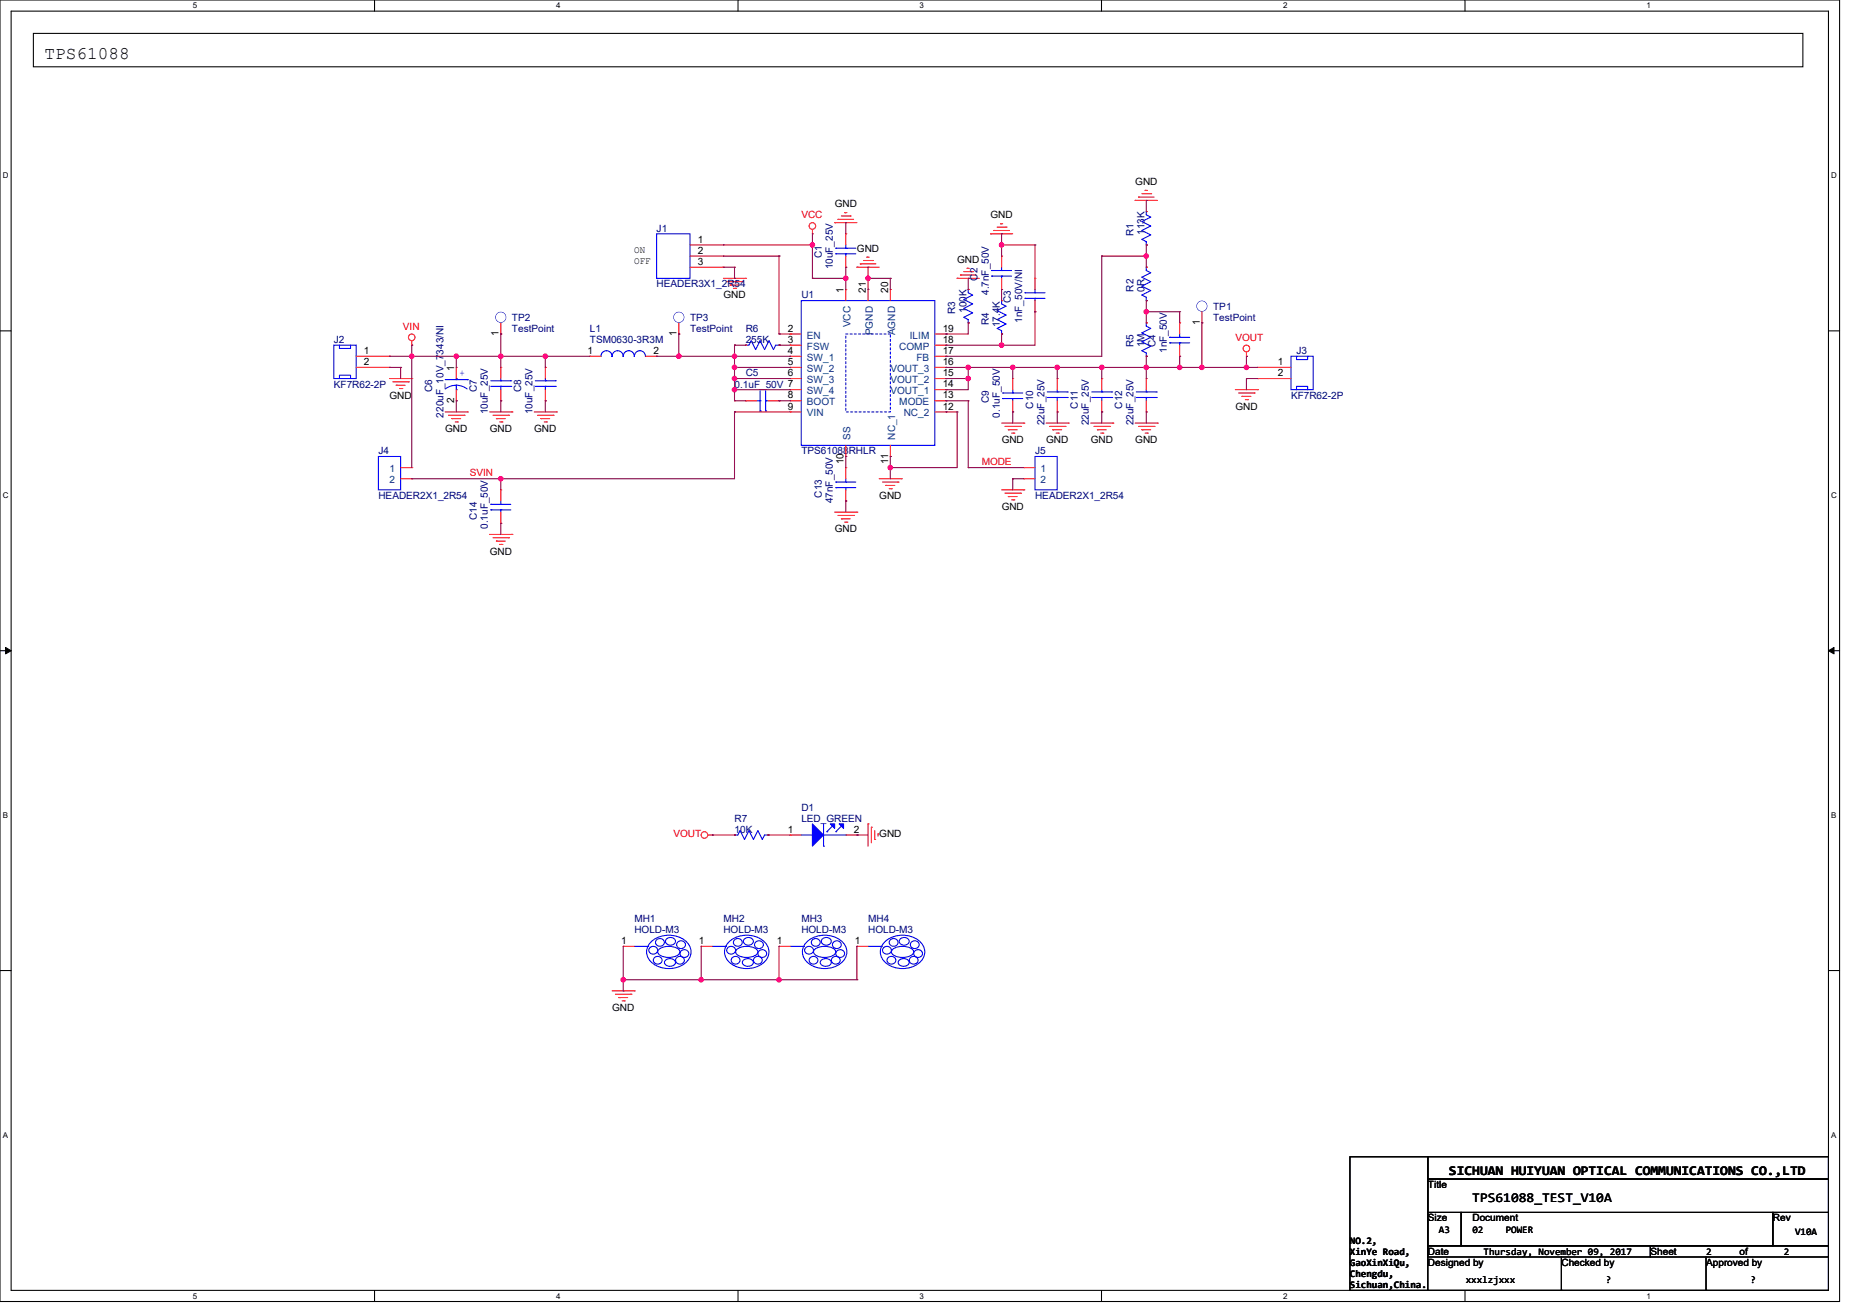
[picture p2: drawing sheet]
<svg xmlns="http://www.w3.org/2000/svg" width="297mm" height="210mm" viewBox="0 0 297 210" stroke-linecap="round" stroke-linejoin="round" font-family="sans-serif">
<path d="M0 0h293.9v207.8h-293.9zM1.8 1.8h290.3v204.3h-290.3z" fill="none" stroke="#000" stroke-width=".17"/>
<g fill="#fff">
<path d="M30.8 .2h.7v1.4h-.7z"/>
<path d="M30.8 206.2h.7v1.5h-.7z"/>
</g>
<path d="M59.8 0v1.8M59.8 206.1v1.7" fill="none" stroke="#000" stroke-width=".17"/>
<g fill="#fff">
<path d="M88.9 .2h.7v1.4h-.7z"/>
<path d="M88.9 206.2h.7v1.5h-.7z"/>
</g>
<path d="M117.9 0v1.8M117.9 206.1v1.7" fill="none" stroke="#000" stroke-width=".17"/>
<g fill="#fff">
<path d="M146.9 .2h.7v1.4h-.7z"/>
<path d="M146.9 206.2h.7v1.5h-.7z"/>
</g>
<path d="M176 0v1.8M176 206.1v1.7" fill="none" stroke="#000" stroke-width=".17"/>
<g fill="#fff">
<path d="M205 .2h.7v1.4h-.7z"/>
<path d="M205 206.2h.7v1.5h-.7z"/>
</g>
<path d="M234.1 0v1.8M234.1 206.1v1.7" fill="none" stroke="#000" stroke-width=".17"/>
<g fill="#fff">
<path d="M263.1 .2h.7v1.4h-.7z"/>
<path d="M263.1 206.2h.7v1.5h-.7z"/>
<path d="M.4 27.3h1v1.4h-1z"/>
<path d="M292.6 27.3h.9v1.4h-.9z"/>
<path d="M.4 78.4h1v1.4h-1z"/>
<path d="M292.6 78.4h.9v1.4h-.9z"/>
</g>
<path d="M0 52.8h1.8M292.1 52.8h1.8" fill="none" stroke="#000" stroke-width=".17"/>
<g fill="#fff">
<path d="M.4 129.4h.9v1.5h-.9z"/>
<path d="M292.6 129.4h.8v1.5h-.8z"/>
</g>
<path d="M0 103.9h1.8M292.1 103.9h1.8" fill="none" stroke="#000" stroke-width=".17"/>
<path d="M.9 103.4l.9 .5-.9 .5zM292.1 103.9l.9-.5v1z" fill="#000" stroke="#000" stroke-width=".16"/>
<g fill="#fff">
<path d="M.4 180.5h.9v1.4h-.9z"/>
<path d="M292.6 180.5h.8v1.4h-.8z"/>
</g>
<g fill="none" stroke="#000" stroke-width=".17">
<path d="M5.3 5.3h282.7v5.4h-282.7zM0 155h1.8M292.1 155h1.8M215.7 184.7h12.4v21.4h-12.4zM228.1 184.7h64v3.6h-64zM228.1 188.3h64v5.3h-64zM228.1 193.6h5.3v5.4h-5.3zM228.1 199h35.6v1.7h-35.6zM233.4 193.6h49.8v5.4h-49.8zM263.7 199h28.4v1.7h-28.4zM283.2 193.6h8.9v5.4h-8.9zM249.4 206.1h.1"/>
<path d="M249.4 200.7v5.4M272.6 206.1h.1M272.6 200.7v5.4M292.1 200.7v5.4h-64"/>
</g>
<g fill="none" stroke="#f00" stroke-width=".17">
<path d="M110.2 39.1h5.4M115.6 39.1h.1M129.8 37.3h.1M129.8 36.6v.7M133.3 35.6h.1M133.3 35.6h3.6M133.9 35h.1M133.9 35h2.5M134.4 34.5h1.4M134.9 34h.1M134.9 34h.4M135.1 37.3h.1"/>
<path d="M135.1 37.3v1.8M135.8 34.5h.1M158.2 37.3h.1M158.2 37.3h3.6M158.8 36.8h.1M158.8 36.8h2.5M159.3 36.3h1.4M159.8 35.7h.1M159.8 35.7h.4M160.7 36.3h.1M181.4 32h.1M181.4 32h3.5"/>
<path d="M181.9 31.5h.1M181.9 31.5h2.5M182.4 30.9h1.4M183 30.4h.1M183 30.4h.3M183.1 33.8h.1M183.1 39.1h.1M183.8 30.9h.1M56.9 56.9h5.3M56.9 58.7h5.3M62.2 56.9h.1M62.2 58.7h.1"/>
<path d="M65.8 55.1h.1M65.8 54.4v.7M72.9 58.7h.1M72.9 58.7v1.8M80 58.7h.1M80 53.3h.1M80 51.6v1.7M80 58.7v1.8M87.1 58.7h.1M87.1 58.7v1.8M94.2 56.9h.1M94.2 56.9h1.8"/>
<path d="M103.1 56.9h1.8M104.9 56.9h.1M108.5 53.3h.1M108.5 51.6v1.7M110.2 42.7h5.4M110.2 40.9h5.4M115.6 40.9h.1M115.6 42.7h.1M115.6 44.4h3.5M116.1 45h2.5M116.6 45.5h.1M116.6 45.5h1.5"/>
<path d="M117.2 46h.3M117.5 46h.1M118.6 45h.1M119.1 44.4h.1M119.1 55.1h.1M124.5 55.1h.1M126.2 53.3h.1M126.2 55.1h.1M126.2 56.9h.1M126.2 58.7h.1M126.2 56.9h1.8M126.2 53.3h1.8"/>
<path d="M126.2 55.1h1.8M126.2 58.7h1.8M135.1 46.2h.1M135.1 42.7h.1M135.1 40.9v1.8M135.1 46.2v1.8M136.9 42.7h.1M136.9 42.7h3.6M137.4 42.1h.1M137.4 42.1h2.5M138 41.6h1.4M138.5 41.1h.1"/>
<path d="M138.5 41.1h.4M138.7 46.2h.1M138.7 46.2v1.8M139.4 41.6h.1M142.2 46.2h.1M142.2 46.2v1.8M149.4 56.9h1.7M149.4 53.3h1.7M149.4 55.1h1.7M149.4 58.7h1.7M151.1 58.7h.1M151.1 56.9h.1"/>
<path d="M151.1 55.1h.1M151.1 53.3h.1M152.9 44.4h.1M152.9 44.4h3.6M153.4 43.9h.1M153.4 43.9h2.5M154 43.4h1.4M154.5 42.9h.1M154.5 42.9h.4M154.7 46.2h.1M154.7 51.6h.1M155.4 43.4h.1"/>
<path d="M160 46.2h.1M160 40.9h.1M160 48h.1M160 53.3h.1M160 40.9v1.8M160 44.4v1.8M165.4 49.8h.1M165.4 44.4h.1M165.4 44.4v1.8M165.4 48v1.8M183.1 51.6h.1M183.1 56.9h.1"/>
<path d="M183.1 42.7h.1M183.1 48h.1M188.5 56.9h.1M188.5 51.6h.1M188.5 51.6v1.7M188.5 55.1v1.8M192 51.6h.1M192 49.8v1.8M199.1 56.9h.1M199.1 56.2v.7M200.9 58.7h.1M200.9 58.7h5.3"/>
<path d="M62.2 60.5h3.6M62.8 61h2.5M63.3 61.5h.1M63.3 61.5h1.4M63.8 62h.4M64 76.5h1.8M64 74.7h1.8M64.2 62h.1M65.3 61h.1M65.8 60.5h.1M65.8 74.7h.1M65.8 76.5h.1"/>
<path d="M71.1 65.8h3.6M71.6 66.3h2.5M72.2 66.9h.1M72.2 66.9h1.4M72.7 67.4h.4M72.9 64h.1M72.9 62.2v1.8M73.1 67.4h.1M74.1 66.3h.1M74.7 65.8h.1M78.2 65.8h3.6M78.8 66.3h2.5"/>
<path d="M79.3 66.9h.1M79.3 66.9h1.4M79.8 67.4h.4M80 78.2h.1M80 64h.1M80 62.2v1.8M80 78.2v1.8M80.2 67.4h.1M81.3 66.3h.1M81.8 65.8h.1M85.3 65.8h3.6M85.9 66.3h2.5"/>
<path d="M86.4 66.9h.1M86.4 66.9h1.4M86.9 67.4h.4M87.1 64h.1M87.1 62.2v1.8M87.3 67.4h.1M88.4 66.3h.1M88.9 65.8h.1M119.1 64h.1M119.1 64h1.8M122.7 64h1.8M124.5 64h.1"/>
<path d="M126.2 60.5h.1M126.2 62.2h.1M126.2 64h.1M126.2 65.8h.1M126.2 60.5h1.8M126.2 65.8h1.8M126.2 62.2h1.8M126.2 64h1.8M135.1 72.9h.1M135.1 74.7h.1M135.1 71.1v1.8M135.1 74.7v1.8"/>
<path d="M135.1 78.2v1.8M140.5 76.5h3.5M141 77h2.5M141.5 77.5h.1M141.5 77.5h1.4M142.1 78.1h.3M142.2 72.9h.1M142.2 71.1v1.8M142.4 78.1h.1M143.5 77h.1M144 76.5h.1M149.4 60.5h1.7"/>
<path d="M149.4 65.8h1.7M149.4 62.2h1.7M149.4 64h1.7M151.1 65.8h.1M151.1 64h.1M151.1 62.2h.1M151.1 60.5h.1M160 78.2h3.6M160 67.6h3.6M160.5 78.8h2.5M160.5 68.1h2.5M161.1 79.3h.1"/>
<path d="M161.1 68.6h.1M161.1 79.3h1.4M161.1 68.6h1.4M161.6 79.8h.4M161.6 69.2h.4M161.8 65.8h.1M161.8 60.5h.1M161.8 60.5v1.7M161.8 64v1.8M162 79.8h.1M162 69.2h.1M163 78.8h.1"/>
<path d="M163 68.1h.1M163.6 78.2h.1M163.6 67.6h.1M163.6 74.7h.1M163.6 76.5h.1M163.6 76.5h1.8M163.6 74.7h1.8M167.1 67.6h3.6M167.7 68.1h2.5M168.2 68.6h.1M168.2 68.6h1.4M168.7 69.2h.4"/>
<path d="M168.9 60.5h.1M168.9 65.8h.1M168.9 60.5v1.7M168.9 64v1.8M169.1 69.2h.1M170.2 68.1h.1M170.7 67.6h.1M174.2 67.6h3.6M174.8 68.1h2.5M175.3 68.6h.1M175.3 68.6h1.4M175.8 69.2h.4"/>
<path d="M176 60.5h.1M176 65.8h.1M176 60.5v1.7M176 64v1.8M176.2 69.2h.1M177.3 68.1h.1M177.8 67.6h.1M181.4 67.6h3.5M181.9 68.1h2.5M182.4 68.6h.1M182.4 68.6h1.4M183 69.2h.3"/>
<path d="M183.1 60.5h.1M183.1 65.8h.1M183.1 60.5v1.7M183.1 64v1.8M183.3 69.2h.1M184.4 68.1h.1M184.9 67.6h.1M197.4 62.2h3.5M197.9 62.8h2.5M198.4 63.3h.1M198.4 63.3h1.4M199 63.8h.3"/>
<path d="M199.3 63.8h.1M200.4 62.8h.1M200.9 62.2h.1M200.9 60.5h.1M200.9 60.5h5.3M78.2 85.3h3.6M78.8 85.9h2.5M79.3 86.4h.1M79.3 86.4h1.4M79.8 86.9h.4M80 83.6h.1M80 81.8v1.8"/>
<path d="M80.2 86.9h.1M81.3 85.9h.1M81.8 85.3h.1M133.3 81.8h3.6M133.9 82.3h2.5M134.4 82.9h.1M134.4 82.9h1.4M134.9 83.4h.4M135.1 80h.1M135.3 83.4h.1M136.4 82.3h.1M136.9 81.8h.1"/>
<path d="M113.1 133.3h.7M113.8 133.3h.1M117.3 133.3h.1M122.7 133.3h.1M126.2 133.3h.1M126.2 133.3h1.8M135.1 133.3h1.8M136.9 133.3h.1M138.7 131.6h.1M138.7 131.6v3.5M139.2 132.1h.1M139.2 132.1v2.5"/>
<path d="M139.8 134.1h.1M139.8 132.6v1.5M140.3 133.2h.1M140.3 133.2v.3M97.8 158.2h3.5M98.3 158.8h2.5M98.9 159.3h.1M98.9 159.3h1.4M99.4 159.8h.3M99.6 151.1h.1M99.6 151.1h1.7M99.7 159.8h.1"/>
<path d="M100.8 158.8h.1M101.3 158.2h.1M112 151.1h.1M112 151.1h1.8M124.5 151.1h.1M124.5 151.1h1.7M136.9 151.1h.1M136.9 151.1h1.8"/>
<circle cx="129.8" cy="36.1" r=".53"/>
<circle cx="65.8" cy="53.9" r=".53"/>
<circle cx="199.1" cy="55.6" r=".53"/>
<circle cx="112.5" cy="133.3" r=".53"/>
</g>
<g fill="none" stroke="#00f" stroke-width=".17">
<path d="M104.9 37.3h5.3v7.1h-5.3zM133.5 39.6h.1M133.5 39.6h3.2M135.1 39.6h.1M135.1 39.1v.5M183.1 33.8h.1M183.1 39.1h.1M183.1 33.8v.5l.7 .4-1.4 .7 1.4 .7-1.4 .7 1.4 .7-1.4 .7 .7 .4v.5M53.3 55.1h3.6v5.4h-3.6zM54.2 55.1v.5h1.8v-.5M96 56.9a.88 .88 0 0 1 .9-.9 .88 .88 0 0 1 .9 .9 .88 .88 0 0 1 .9-.9 .88 .88 0 0 1 .9 .9 .88 .88 0 0 1 .9-.9 .88 .88 0 0 1 .8 .9 .88 .88 0 0 1 .9-.9 .88 .88 0 0 1 .9 .9M119.1 55.1h.1"/>
<path d="M119.1 55.1h.6l.3-.7 .7 1.4 .7-1.4 .8 1.4 .7-1.4 .7 1.4 .3-.7h.6M124.5 55.1h.1M128 48h21.4v23.1h-21.4zM133.5 40.5h.1M133.5 40.5h3.2M135.1 40.5h.1M135.1 40.5v.4M154.7 46.2h.1M154.7 51.6h.1M154.7 46.2v.6l.7 .3-1.4 .7 1.4 .7-1.4 .8 1.4 .7-1.4 .7 .7 .3v.6M158.4 43.2h.1M158.4 44.1h.1"/>
<path d="M158.4 43.2h3.2M158.4 44.1h3.2M160 44.1h.1M160 43.2h.1M160 48h.1M160 53.3h.1M160 42.7v.5M160 44.1v.3M160 48v.5l.7 .4-1.4 .7 1.4 .7-1.4 .7 1.4 .7-1.4 .8 .7 .3v.5M163.8 46.8h.1M163.8 47.6h.1M163.8 46.8h3.2"/>
<path d="M163.8 47.6h3.2M165.4 47.6h.1M165.4 46.8h.1M165.4 46.2v.6M165.4 47.6v.4M183.1 51.6h.1M183.1 56.9h.1M183.1 42.7h.1M183.1 48h.1M183.1 51.6v.5l.7 .4-1.4 .7 1.4 .7-1.4 .7 1.4 .7-1.4 .7 .7 .4v.5M183.1 42.7v.5l.7 .4-1.4 .7 1.4 .7-1.4 .7 1.4 .7-1.4 .7 .7 .4v.5M186.9 53.9h.1"/>
<path d="M186.9 54.8h.1M186.9 53.9h3.2M186.9 54.8h3.2M188.5 54.8h.1M188.5 53.9h.1M188.5 53.3v.6M188.5 54.8v.3M206.2 56.9h3.6v5.3h-3.6zM207.1 56.9v.5h1.8v-.5M54.2 60.5v-.6h1.8v.6M60.5 72.9h3.5v5.3h-3.5zM71.1 60.6h3.6"/>
<path d="M72.9 62.2h.1M72.9 60.5h.1M72.9 61.5l1.1 .2 .6 .4M72.9 61.5l-.7 .1-1 .5M72.9 60.5v.1M72.9 61.5v.7M74.7 60.6h.1M78.4 61.7h3.2M78.4 60.8h3.2M80 60.8h.1M80 61.7h.1M80 60.5v.3"/>
<path d="M80 61.7v.5M81.6 61.7h.1M81.6 60.8h.1M85.5 61.7h3.2M85.5 60.8h3.2M87.1 60.8h.1M87.1 61.7h.1M87.1 60.5v.3M87.1 61.7v.5M88.7 61.7h.1M88.7 60.8h.1M120.9 64h.5"/>
<path d="M121.4 65.6h.1M121.4 64h.1M121.4 62.4v3.2M122.3 64h.1M122.3 65.6h.1M122.3 64h.4M122.3 62.4v3.2M133.5 77h.1M133.5 77.9h.1M133.5 77h3.2M133.5 77.9h3.2M135.1 77.9h.1"/>
<path d="M135.1 77h.1M135.1 76.5v.5M135.1 77.9v.3M160.2 62.8h.1M160.2 63.6h.1M160.2 62.8h3.2M160.2 63.6h3.2M161.8 63.6h.1M161.8 62.8h.1M161.8 62.2v.6M161.8 63.6v.4M165.4 72.9h3.5v5.3h-3.5z"/>
<path d="M167.3 63.5h3.2M167.3 62.6h3.2M168.9 62.6h.1M168.9 63.5h.1M168.9 62.2v.4M168.9 63.5v.5M170.5 63.5h.1M170.5 62.6h.1M174.4 63.5h3.2M174.4 62.6h3.2M176 62.6h.1M176 63.5h.1"/>
<path d="M176 62.2v.4M176 63.5v.5M177.6 63.5h.1M177.6 62.6h.1M181.5 63.5h3.2M181.5 62.6h3.2M183.1 62.6h.1M183.1 63.5h.1M183.1 62.2v.4M183.1 63.5v.5M184.7 63.5h.1M184.7 62.6h.1"/>
<path d="M207.1 62.2v-.5h1.8v.5M78.4 80.5h.1M78.4 81.4h.1M78.4 80.5h3.2M78.4 81.4h3.2M80 81.4h.1M80 80.5h.1M80 80v.5M80 81.4v.4M117.3 133.3h.1M117.3 133.3h.6l.3-.7 .7 1.5 .8-1.5 .7 1.5 .7-1.5 .7 1.5 .4-.8h.5M122.7 133.3h.1"/>
<path d="M128 133.3h1.8M129.8 133.3h.1M131.6 135.1h.1M131.6 133.3h3.5M131.6 131.6v3.5M132.1 132.8h.1M133 131.9l-.9 .9M133.5 132.8h.1M134.4 131.9l-.9 .9M135.1 133.3h.1M101.3 151.1h2.2M103.5 151.1h.1"/>
<path d="M103.9 151.3a.65 .65 0 0 1 1 0 .65 .65 0 0 1-.3 1 .65 .65 0 0 1-.8-.2 .65 .65 0 0 1 .1-.8zM104.1 150.3a4.2 4.2 0 0 1 5.9 .5 2.26 2.26 0 0 1-.9 3.3 4.2 4.2 0 0 1-5.4-.9 2.13 2.13 0 0 1 .4-2.9zM104.9 150.1a.65 .65 0 0 1 1 0 .65 .65 0 0 1-.2 1 .65 .65 0 0 1-.8-.2 .65 .65 0 0 1 0-.8zM105.2 151.7a2.64 2.64 0 0 1 3.3 0l.1 .3a1.23 1.23 0 0 1-1.2 .9 2.59 2.59 0 0 1-2.2-.6l-.1-.3zM106.4 153.3a.97 .97 0 0 1 1.5 .4 .94 .94 0 0 1-.9 .6 .94 .94 0 0 1-.8-.6zM106.6 149.9a.78 .78 0 0 1 .8-.1 .78 .78 0 0 1 .5 .8 .79 .79 0 0 1-1 .3 .79 .79 0 0 1-.5-.8zM108.3 150.4a.65 .65 0 0 1 1 0 .65 .65 0 0 1-.2 1 .65 .65 0 0 1-.8-.1 .65 .65 0 0 1 0-.9zM113.8 151.1h2.1M115.9 151.1h.1M116.3 151.3a.65 .65 0 0 1 1 0 .65 .65 0 0 1-.2 1 .65 .65 0 0 1-.8-.2 .65 .65 0 0 1 0-.8zM116.5 150.3a4.2 4.2 0 0 1 6 .5 2.26 2.26 0 0 1-1 3.3 4.2 4.2 0 0 1-5.4-.9 2.13 2.13 0 0 1 .4-2.9zM117.4 150.1a.65 .65 0 0 1 1 0 .65 .65 0 0 1-.2 1 .65 .65 0 0 1-.9-.2 .65 .65 0 0 1 .1-.8z"/>
<path d="M117.6 151.7a2.64 2.64 0 0 1 3.4 0l.1 .3a1.23 1.23 0 0 1-1.2 .9 2.59 2.59 0 0 1-2.3-.6l-.1-.3zM118.9 153.3a.97 .97 0 0 1 1.5 .4 .94 .94 0 0 1-.9 .6 .94 .94 0 0 1-.9-.6zM119 149.9a.78 .78 0 0 1 .9-.1 .78 .78 0 0 1 .4 .8 .79 .79 0 0 1-.9 .3 .79 .79 0 0 1-.6-.8zM120.8 150.4a.65 .65 0 0 1 1 0 .65 .65 0 0 1-.3 1 .65 .65 0 0 1-.8-.1 .65 .65 0 0 1 .1-.9zM126.2 151.1h2.2M128.4 151.1h.1M128.8 151.3a.65 .65 0 0 1 1 0 .65 .65 0 0 1-.3 1 .65 .65 0 0 1-.8-.2 .65 .65 0 0 1 .1-.8zM129 150.3a4.2 4.2 0 0 1 5.9 .5 2.26 2.26 0 0 1-.9 3.3 4.2 4.2 0 0 1-5.4-.9 2.13 2.13 0 0 1 .4-2.9zM129.8 150.1a.65 .65 0 0 1 1 0 .65 .65 0 0 1-.2 1 .65 .65 0 0 1-.8-.2 .65 .65 0 0 1 0-.8zM130.1 151.7a2.64 2.64 0 0 1 3.3 0l.1 .3a1.23 1.23 0 0 1-1.2 .9 2.59 2.59 0 0 1-2.2-.6l-.1-.3zM131.3 153.3a.97 .97 0 0 1 1.5 .4 .94 .94 0 0 1-.9 .6 .94 .94 0 0 1-.9-.6zM131.4 149.9a.78 .78 0 0 1 .9-.1 .78 .78 0 0 1 .4 .8 .79 .79 0 0 1-.9 .3 .79 .79 0 0 1-.5-.8z"/>
<path d="M133.2 150.4a.65 .65 0 0 1 1 0 .65 .65 0 0 1-.2 1 .65 .65 0 0 1-.8-.1 .65 .65 0 0 1 0-.9zM138.7 151.1h2.1M140.8 151.1h.1M141.2 151.3a.65 .65 0 0 1 1 0 .65 .65 0 0 1-.2 1 .65 .65 0 0 1-.8-.2 .65 .65 0 0 1 0-.8zM141.4 150.3a4.2 4.2 0 0 1 6 .5 2.26 2.26 0 0 1-1 3.3 4.2 4.2 0 0 1-5.4-.9 2.13 2.13 0 0 1 .4-2.9zM142.3 150.1a.65 .65 0 0 1 1 0 .65 .65 0 0 1-.3 1 .65 .65 0 0 1-.8-.2 .65 .65 0 0 1 .1-.8zM142.5 151.7a2.64 2.64 0 0 1 3.4 0l.1 .3a1.23 1.23 0 0 1-1.2 .9 2.59 2.59 0 0 1-2.3-.6l-.1-.3zM143.7 153.3a.97 .97 0 0 1 1.6 .4 .94 .94 0 0 1-.9 .6 .94 .94 0 0 1-.9-.6zM143.9 149.9a.78 .78 0 0 1 .9-.1 .78 .78 0 0 1 .4 .8 .79 .79 0 0 1-.9 .3 .79 .79 0 0 1-.6-.8zM145.6 150.4a.65 .65 0 0 1 1.1 0 .65 .65 0 0 1-.3 1 .65 .65 0 0 1-.8-.1 .65 .65 0 0 1 0-.9z"/>
<circle cx="80" cy="50.7" r=".88"/>
<circle cx="108.5" cy="50.7" r=".88"/>
<circle cx="192" cy="48.9" r=".88"/>
<circle cx="105.1" cy="153.4" r=".67"/>
<circle cx="108.7" cy="153.4" r=".67"/>
<circle cx="109.4" cy="152.3" r=".67"/>
<circle cx="117.6" cy="153.4" r=".67"/>
<circle cx="121.1" cy="153.4" r=".67"/>
<circle cx="121.8" cy="152.3" r=".67"/>
<circle cx="130" cy="153.4" r=".67"/>
<circle cx="133.6" cy="153.4" r=".67"/>
<circle cx="134.3" cy="152.3" r=".67"/>
<circle cx="142.4" cy="153.4" r=".67"/>
<circle cx="146" cy="153.4" r=".67"/>
<circle cx="146.7" cy="152.3" r=".67"/>
</g>
<path d="M135.1 53.3h7.1v12.5h-7.1z" fill="none" stroke="#00f" stroke-width=".17" stroke-dasharray=".3 .3"/>
<g fill="#00f" stroke="#00f" stroke-width=".17">
<path d="M129.8 131.6l1.8 1.7-1.8 1.8z"/>
<path d="M132.6 131.6h.7v.7z"/>
<path d="M134.1 131.6h.7v.7z"/>
</g>
<g fill="none" stroke="#800040" stroke-width=".17">
<path d="M115.6 39.1h14.2M129.8 39.1h.1M129.8 37.3v7.1M135.1 35.6h.1M135.1 35.6v1.7M160 37.3h.1M160 39.1h.1M160 37.3v3.6M160 39.1h5.4M165.4 39.1h.1M165.4 39.1v5.3M183.1 39.1h.1"/>
<path d="M183.1 32h.1M183.1 32v1.8M183.1 39.1v3.6M62.2 56.9h.1M62.2 58.7h.1M62.2 56.9h32M62.2 58.7h1.8M64 58.7h.1M64 58.7v1.8M65.8 55.1h.1M65.8 56.9h.1M65.8 55.1v19.6"/>
<path d="M72.9 56.9h.1M72.9 56.9v1.8M80 56.9h.1M80 53.3h.1M80 53.3v5.4M87.1 56.9h.1M87.1 56.9v1.8M104.9 56.9h.1M104.9 56.9h21.3M108.5 53.3h.1M108.5 56.9h.1M108.5 53.3v3.6"/>
<path d="M115.6 40.9h8.9M115.6 42.7h1.7M117.3 56.9h.1M117.3 58.7h.1M117.3 55.1h.1M117.3 42.7h.1M117.3 44.4h.1M117.3 58.7h8.9M117.3 42.7v1.7M117.3 55.1v8.9M117.3 55.1h1.8M124.5 55.1h.1"/>
<path d="M124.5 53.3h.1M124.5 40.9h.1M124.5 55.1h1.7M124.5 53.3h1.7M124.5 40.9v12.4M129.8 44.4h.1M129.8 44.4h5.3M135.1 42.7h.1M135.1 44.4h.1M135.1 42.7v3.5M138.7 42.7h.1M138.7 44.4h.1"/>
<path d="M138.7 42.7v3.5M138.7 44.4h3.5M142.2 44.4h.1M142.2 44.4v1.8M151.1 58.7h.1M151.1 56.9h.1M151.1 53.3h.1M151.1 55.1h.1M151.1 58.7h49.8M154.7 58.7h.1M154.7 44.4h.1M154.7 51.6h.1"/>
<path d="M154.7 58.7v3.5h-3.6M154.7 51.6v1.7h-3.6M154.7 44.4v1.8M160 46.2h.1M160 53.3h.1M160 55.1h.1M160 46.2v1.8M160 53.3v1.8M161.8 58.7h.1M161.8 58.7v1.8M165.4 49.8h.1M165.4 49.8v5.3h-14.3"/>
<path d="M168.9 58.7h.1M168.9 58.7v1.8M176 58.7h.1M176 40.9h.1M176 40.9v16h-24.9M176 58.7v1.8M176 40.9h7.1M183.1 58.7h.1M183.1 56.9h.1M183.1 48h.1M183.1 49.8h.1M183.1 40.9h.1"/>
<path d="M183.1 48v3.6M183.1 56.9v3.6M183.1 49.8h5.4M188.5 49.8h.1M188.5 56.9h.1M188.5 58.7h.1M188.5 49.8v1.8M188.5 56.9v1.8M192 51.6h.1M192 58.7h.1M192 51.6v7.1M199.1 56.9h.1"/>
<path d="M199.1 58.7h.1M199.1 56.9v1.8M65.8 76.5h.1M72.9 64h.1M72.9 64v1.8M80 64h.1M80 76.5h.1M80 64v1.8M80 76.5v1.7M87.1 64h.1M87.1 64v1.8M117.3 62.2h.1"/>
<path d="M117.3 60.5h.1M117.3 64h.1M117.3 65.8h.1M117.3 65.8v10.7h-51.5M117.3 62.2h8.9M117.3 60.5h8.9M117.3 64h1.8M117.3 65.8h8.9M124.5 64h.1M124.5 64h1.7M135.1 72.9h.1M135.1 72.9v1.8"/>
<path d="M142.2 72.9h.1M142.2 74.7h.1M142.2 72.9v3.6M151.1 65.8h.1M151.1 64h.1M151.1 62.2h.1M151.1 60.5h.1M151.1 60.5h3.6M151.1 64h3.6M151.1 65.8h1.8M152.9 65.8h.1M152.9 65.8v8.9h-10.7"/>
<path d="M154.7 64h.1M154.7 74.7h.1M154.7 60.5h.1M154.7 74.7h8.9M154.7 64v10.7M161.8 76.5h.1M161.8 65.8h.1M161.8 76.5h1.8M161.8 65.8v1.8M161.8 76.5v1.7M168.9 65.8h.1M168.9 65.8v1.8"/>
<path d="M176 65.8h.1M176 65.8v1.8M183.1 65.8h.1M183.1 65.8v1.8M199.1 60.5h.1M199.1 60.5h1.8M199.1 60.5v1.7M80 83.6h.1M80 83.6v1.7M135.1 80h.1M135.1 80v1.8M113.8 133.3h.1"/>
<path d="M113.8 133.3h3.5M122.7 133.3h.1M122.7 133.3h3.5M136.9 133.3h.1M136.9 133.3h1.8M99.6 156.5h.1M99.6 158.2h.1M99.6 151.1v7.1M99.6 156.5h37.3M112 156.5h.1M112 151.1v5.4M124.5 156.5h.1"/>
<path d="M124.5 151.1v5.4M136.9 151.1h.1M136.9 156.5h.1M136.9 151.1v5.4"/>
</g>
<g fill="#f0f" stroke="#f0f" stroke-width=".17">
<circle cx="80" cy="56.9" r=".35"/>
<circle cx="72.9" cy="56.9" r=".35"/>
<circle cx="87.1" cy="56.9" r=".35"/>
<circle cx="65.8" cy="56.9" r=".35"/>
<circle cx="80" cy="76.4" r=".35"/>
<circle cx="117.3" cy="62.2" r=".35"/>
<circle cx="117.3" cy="60.4" r=".35"/>
<circle cx="117.3" cy="58.7" r=".35"/>
<circle cx="138.7" cy="44.4" r=".35"/>
<circle cx="135.1" cy="44.4" r=".35"/>
<circle cx="142.2" cy="74.7" r=".35"/>
<circle cx="154.7" cy="60.4" r=".35"/>
<circle cx="154.7" cy="58.7" r=".35"/>
<circle cx="168.9" cy="58.7" r=".35"/>
<circle cx="161.8" cy="58.7" r=".35"/>
<circle cx="188.5" cy="58.7" r=".35"/>
<circle cx="183.1" cy="58.7" r=".35"/>
<circle cx="176" cy="58.7" r=".35"/>
<circle cx="199.1" cy="58.7" r=".35"/>
<circle cx="183.1" cy="40.9" r=".35"/>
<circle cx="183.1" cy="49.8" r=".35"/>
<circle cx="160" cy="55.1" r=".35"/>
<circle cx="160" cy="39.1" r=".35"/>
<circle cx="108.5" cy="56.9" r=".35"/>
<circle cx="117.3" cy="56.9" r=".35"/>
<circle cx="192" cy="58.7" r=".35"/>
<circle cx="129.8" cy="39.1" r=".35"/>
<circle cx="112" cy="156.5" r=".35"/>
<circle cx="99.6" cy="156.5" r=".35"/>
<circle cx="124.5" cy="156.5" r=".35"/>
</g>
<text font-size="2.8" x="7.1" y="9.5">TPS61088</text>
<g font-size="2.1">
<text x="231.5" y="187.6">SICHUAN HUIYUAN OPTICAL COMMUNICATIONS CO.,LTD</text>
<text x="235.2" y="192">TPS61088_TEST_V10A</text>
</g>
<g font-size="1.6">
<text x="181.4" y="29.5">GND</text>
<text x="133.4" y="33.1">GND</text>
<text x="158.3" y="34.9">GND</text>
<text x="101.3" y="40.4">ON</text>
<text x="111.5" y="38.7">1</text>
<text x="111.5" y="40.5">2</text>
<text x="136.9" y="40.2">GND</text>
<text x="152.9" y="42">GND</text>
<text x="101.3" y="42.2">OFF</text>
<text x="111.5" y="42.3">3</text>
<text x="115.6" y="47.7">GND</text>
<text x="134.8" y="46.8" transform="rotate(-90 134.8 46.8)">1</text>
<text x="138.3" y="46.8" transform="rotate(-90 138.3 46.8)">21</text>
<text x="141.9" y="46.8" transform="rotate(-90 141.9 46.8)">20</text>
<text x="79.6" y="53.7" transform="rotate(-90 79.6 53.7)">1</text>
<text x="108.1" y="53.7" transform="rotate(-90 108.1 53.7)">1</text>
<text x="125.9" y="53">2</text>
<text x="150.6" y="53">19</text>
<text x="191.7" y="51.9" transform="rotate(-90 191.7 51.9)">1</text>
<text x="58.1" y="56.5">1</text>
<text x="58.1" y="58.3">2</text>
<text x="72.5" y="59.2" transform="rotate(-90 72.5 59.2)">1</text>
<text x="93.9" y="56.5">1</text>
<text x="104.4" y="56.5">2</text>
<text x="125.9" y="54.7">3</text>
<text x="125.9" y="56.5">4</text>
<text x="125.9" y="58.3">5</text>
<text x="150.6" y="58.3">16</text>
<text x="150.6" y="56.5">17</text>
<text x="150.6" y="54.7">18</text>
<text x="204.1" y="58.3">1</text>
<text x="62.2" y="63.7">GND</text>
<text x="72.5" y="64.4" transform="rotate(-90 72.5 64.4)">2</text>
<text x="125.9" y="60.1">6</text>
<text x="125.9" y="63.6">8</text>
<text x="125.9" y="65.4">9</text>
<text x="150.6" y="65.4">12</text>
<text x="150.6" y="63.6">13</text>
<text x="150.6" y="61.9">14</text>
<text x="150.6" y="60.1">15</text>
<text x="197.4" y="65.4">GND</text>
<text x="204.1" y="60.1">2</text>
<text x="71.1" y="69">GND</text>
<text x="78.2" y="69">GND</text>
<text x="85.4" y="69">GND</text>
<text x="160" y="70.8">GND</text>
<text x="167.1" y="70.8">GND</text>
<text x="174.3" y="70.8">GND</text>
<text x="181.4" y="70.8">GND</text>
<text x="134.8" y="74.1" transform="rotate(-90 134.8 74.1)">10</text>
<text x="141.9" y="74.1" transform="rotate(-90 141.9 74.1)">11</text>
<text x="140.5" y="79.7">GND</text>
<text x="160" y="81.4">GND</text>
<text x="78.2" y="88.6">GND</text>
<text x="133.4" y="85">GND</text>
<text x="125.9" y="133">1</text>
<text x="136.4" y="133">2</text>
<text x="140.5" y="133.7">GND</text>
<text x="99.2" y="150.8">1</text>
<text x="111.7" y="150.8">1</text>
<text x="124.1" y="150.8">1</text>
<text x="136.6" y="150.8">1</text>
<text x="97.8" y="161.5">GND</text>
<text x="228.1" y="189.7">Title</text>
<text x="228.1" y="195.1">Size</text>
<text x="229.9" y="196.9">A3</text>
<text x="235.2" y="196.9">02</text>
<text x="235.2" y="195.1">Document</text>
<text x="240.6" y="196.9">POWER</text>
<text x="283.3" y="195.1">Rev</text>
<text x="286.8" y="197.2">V10A</text>
<text x="215.7" y="198.6">NO.2,</text>
<text x="215.7" y="200.4">XinYe Road,</text>
<text x="215.7" y="204">Chengdu,</text>
<text x="215.7" y="202.2">GaoXinXiQu,</text>
<text x="228.1" y="200.4">Date</text>
<text x="228.1" y="202.2">Designed by</text>
<text x="237" y="200.4">Thursday, November 09, 2017</text>
<text x="249.5" y="202.2">Checked by</text>
<text x="263.7" y="200.4">Sheet</text>
<text x="272.6" y="200.4">2</text>
<text x="272.6" y="202.2">Approved by</text>
<text x="277.9" y="200.4">of</text>
<text x="285" y="200.4">2</text>
<text x="215.7" y="205.8">Sichuan,China.</text>
<text x="234.2" y="204.9">xxxlzjxxx</text>
<text x="256.6" y="204.9">?</text>
<text x="279.7" y="204.9">?</text>
</g>
<g font-size="1.6" fill="#f00">
<text x="128" y="34.9">VCC</text>
<text x="64.4" y="52.6">VIN</text>
<text x="197.4" y="54.4">VOUT</text>
<text x="75" y="76.1">SVIN</text>
<text x="156.8" y="74.3">MODE</text>
<text x="107.6" y="133.7">VOUT</text>
</g>
<g font-size="1.6" fill="#000080">
<text x="104.9" y="37">J1</text>
<text x="131.3" y="41.3" transform="rotate(-90 131.3 41.3)">C1</text>
<text x="181.1" y="37.7" transform="rotate(-90 181.1 37.7)">R1</text>
<text x="182.9" y="37.5" transform="rotate(-90 182.9 37.5)">113K</text>
<text x="104.9" y="45.9">HEADER3X1_2R54</text>
<text x="128" y="47.7">U1</text>
<text x="133.1" y="43" transform="rotate(-90 133.1 43)">10uF_25V</text>
<text x="156.2" y="44.8" transform="rotate(-90 156.2 44.8)">C2</text>
<text x="158" y="47.1" transform="rotate(-90 158 47.1)">4.7nF_50V</text>
<text x="181.1" y="46.6" transform="rotate(-90 181.1 46.6)">R2</text>
<text x="182.9" y="46.6" transform="rotate(-90 182.9 46.6)">0R</text>
<text x="81.8" y="51.2">TP2</text>
<text x="81.8" y="53">TestPoint</text>
<text x="94.2" y="53">L1</text>
<text x="110.2" y="51.2">TP3</text>
<text x="110.2" y="53">TestPoint</text>
<text x="119.1" y="53">R6</text>
<text x="152.6" y="50.1" transform="rotate(-90 152.6 50.1)">R3</text>
<text x="154.4" y="50" transform="rotate(-90 154.4 50)">100K</text>
<text x="158" y="51.9" transform="rotate(-90 158 51.9)">R4</text>
<text x="159.7" y="52.3" transform="rotate(-90 159.7 52.3)">17.4K</text>
<text x="161.5" y="48.4" transform="rotate(-90 161.5 48.4)">C3</text>
<text x="163.3" y="51.6" transform="rotate(-90 163.3 51.6)">1nF_50V/NI</text>
<text x="193.8" y="49.4">TP1</text>
<text x="193.8" y="51.2">TestPoint</text>
<text x="53.3" y="54.8">J2</text>
<text x="94.2" y="54.8">TSM0630-3R3M</text>
<text x="119.1" y="54.8">255K</text>
<text x="181.1" y="55.5" transform="rotate(-90 181.1 55.5)">R5</text>
<text x="182.9" y="55.5" transform="rotate(-90 182.9 55.5)">1M</text>
<text x="184.6" y="55.5" transform="rotate(-90 184.6 55.5)">C4</text>
<text x="186.4" y="56.4" transform="rotate(-90 186.4 56.4)">1nF_50V</text>
<text x="207.2" y="56.6">J3</text>
<text x="53.3" y="61.9">KF7R62-2P</text>
<text x="69.1" y="62.6" transform="rotate(-90 69.1 62.6)">C6</text>
<text x="76.2" y="62.6" transform="rotate(-90 76.2 62.6)">C7</text>
<text x="83.3" y="62.6" transform="rotate(-90 83.3 62.6)">C8</text>
<text x="117.4" y="61.9">0.1uF_50V 7</text>
<text x="119.1" y="60.1">C5</text>
<text x="158" y="64.4" transform="rotate(-90 158 64.4)">C9</text>
<text x="165.1" y="65.3" transform="rotate(-90 165.1 65.3)">C10</text>
<text x="172.2" y="65.3" transform="rotate(-90 172.2 65.3)">C11</text>
<text x="179.3" y="65.3" transform="rotate(-90 179.3 65.3)">C12</text>
<text x="206.3" y="63.7">KF7R62-2P</text>
<text x="70.8" y="66.7" transform="rotate(-90 70.8 66.7)">220uF_10V_7343/NI</text>
<text x="77.9" y="66.1" transform="rotate(-90 77.9 66.1)">10uF_25V</text>
<text x="85.1" y="66.1" transform="rotate(-90 85.1 66.1)">10uF_25V</text>
<text x="159.7" y="66.7" transform="rotate(-90 159.7 66.7)">0.1uF_50V</text>
<text x="166.8" y="67.9" transform="rotate(-90 166.8 67.9)">22uF_25V</text>
<text x="174" y="67.9" transform="rotate(-90 174 67.9)">22uF_25V</text>
<text x="181.1" y="67.9" transform="rotate(-90 181.1 67.9)">22uF_25V</text>
<text x="60.5" y="72.6">J4</text>
<text x="128" y="72.6">TPS61088RHLR</text>
<text x="165.4" y="72.6">J5</text>
<text x="60.5" y="79.7">HEADER2X1_2R54</text>
<text x="76.2" y="83" transform="rotate(-90 76.2 83)">C14</text>
<text x="131.3" y="79.5" transform="rotate(-90 131.3 79.5)">C13</text>
<text x="133.1" y="80.4" transform="rotate(-90 133.1 80.4)">47nF_50V</text>
<text x="165.4" y="79.7">HEADER2X1_2R54</text>
<text x="77.9" y="84.5" transform="rotate(-90 77.9 84.5)">0.1uF_50V</text>
<text x="117.4" y="131.2">R7</text>
<text x="128" y="129.5">D1</text>
<text x="128" y="131.2">LED_GREEN</text>
<text x="117.4" y="133">10K</text>
<text x="101.4" y="147.2">MH1</text>
<text x="101.4" y="149">HOLD-M3</text>
<text x="115.6" y="147.2">MH2</text>
<text x="115.6" y="149">HOLD-M3</text>
<text x="128" y="147.2">MH3</text>
<text x="128" y="149">HOLD-M3</text>
<text x="138.7" y="147.2">MH4</text>
<text x="138.7" y="149">HOLD-M3</text>
</g>
<g font-size="1.6" fill="#004080">
<text x="135.9" y="52.3" transform="rotate(-90 135.9 52.3)">VCC</text>
<text x="139.4" y="53.5" transform="rotate(-90 139.4 53.5)">PGND</text>
<text x="143" y="53.5" transform="rotate(-90 143 53.5)">AGND</text>
<text x="128.9" y="54.1">EN</text>
<text x="128.9" y="55.8">FSW</text>
<text x="128.9" y="57.6">SW_1</text>
<text x="128.9" y="59.4">SW_2</text>
<text x="142.3" y="59.4">VOUT_3</text>
<text x="143.7" y="55.8">COMP</text>
<text x="145.4" y="54.1">ILIM</text>
<text x="146.4" y="57.6">FB</text>
<text x="128.9" y="61.2">SW_3</text>
<text x="128.9" y="62.9">SW_4</text>
<text x="128.9" y="64.7">BOOT</text>
<text x="142.3" y="62.9">VOUT_1</text>
<text x="142.3" y="61.2">VOUT_2</text>
<text x="143.7" y="64.7">MODE</text>
<text x="128.9" y="66.5">VIN</text>
<text x="135.9" y="70.2" transform="rotate(-90 135.9 70.2)">SS</text>
<text x="143" y="70.2" transform="rotate(-90 143 70.2)">NC_1</text>
<text x="144.4" y="66.5">NC_2</text>
<text x="62.2" y="75.4">1</text>
<text x="62.2" y="77.2">2</text>
<text x="166.3" y="75.4">1</text>
<text x="166.3" y="77.2">2</text>
</g>
<text font-size="1.6" fill="#00f" x="73.4" y="60.1">+</text>
<g font-size="1.3">
<text x="30.8" y="1.3">5</text>
<text x="88.9" y="1.3">4</text>
<text x="146.9" y="1.3">3</text>
<text x="205" y="1.3">2</text>
<text x="263.1" y="1.3">1</text>
<text x=".4" y="28.5">D</text>
<text x="292.5" y="28.5">D</text>
<text x=".4" y="79.5">C</text>
<text x="292.5" y="79.5">C</text>
<text x=".4" y="130.6">B</text>
<text x="292.5" y="130.6">B</text>
<text x=".4" y="181.7">A</text>
<text x="292.5" y="181.7">A</text>
<text x="30.8" y="207.4">5</text>
<text x="88.9" y="207.4">4</text>
<text x="146.9" y="207.4">3</text>
<text x="205" y="207.4">2</text>
<text x="263.1" y="207.4">1</text>
</g>
</svg>
